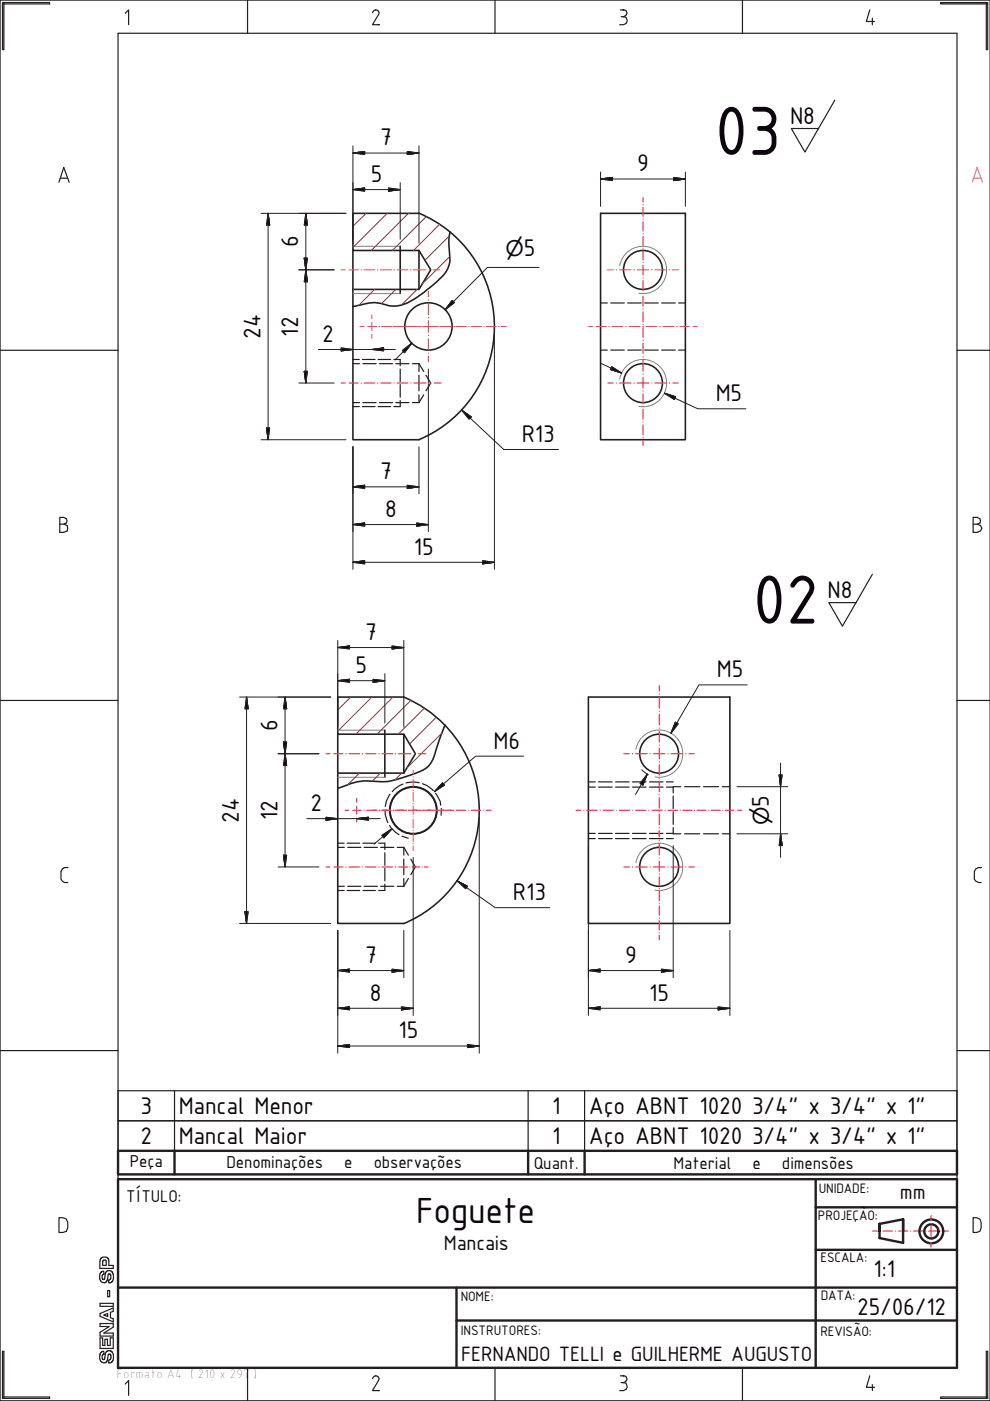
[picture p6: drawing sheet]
<svg xmlns="http://www.w3.org/2000/svg" width="210mm" height="297mm" viewBox="0 0 210 297" stroke-linecap="round" stroke-linejoin="round" font-family="sans-serif">
<g fill="none" stroke="#231f20" stroke-width=".34">
<path d="M74.9 53.1v8.3M84.9 52.2v10M88.9 45.2a26 26 0 0 1 16 24 26 26 0 0 1-16 24h-14v-28.2M88.9 45.2h-14v7.9h14l2.5 4.1-2.5 4.2h-14M88.9 53.1v8.3M95.4 49.2a19.8 19.8 0 0 0 0 6.1 6.8 6.8 0 0 1-3 4.6l-.6 .5a21.7 21.7 0 0 1-6.5 4.2 6.9 6.9 0 0 1-4.7-.3 11.9 11.9 0 0 0-5.2 .6l-.5 .1M127.4 45.2h18v48h-18zM74.9 61.4v3.6M71.6 155.7v8.2M81.6 154.8v10M85.6 155.7v8.2M94.4 153.8a26 26 0 0 0-8.8-6h-14v7.9h14l2.5 4.1-2.5 4.1h-14"/>
<path d="M94.4 153.8a26 26 0 0 1-8.8 42M94.4 153.8l-2 5.4a5.5 5.5 0 0 1-4 4.7l-.8 .2a28.2 28.2 0 0 1-6.1 1.6 24.3 24.3 0 0 0-6.3 .2l-3.6 1.2M124.8 147.8h30v48h-30zM71.6 163.9v3.2M71.6 167.1v28.7h14"/>
<circle cx="136.4" cy="57.2" r="4.1"/>
<circle cx="90.9" cy="69.2" r="5"/>
<circle cx="136.4" cy="81.2" r="4.1"/>
<circle cx="139.8" cy="159.8" r="4.1"/>
<circle cx="87.7" cy="171.8" r="4.9"/>
<circle cx="87.7" cy="171.8" r="5"/>
<circle cx="139.8" cy="183.8" r="4.1"/>
</g>
<path d="M74.9 52.2h10M131.4 56.4a5 5 0 0 1 5.8-4.1 5 5 0 0 1 4.1 5.8 5 5 0 0 1-5.8 4.1M74.9 62.2h10M131.4 80.4a5 5 0 0 1 5.8-4.1 5 5 0 0 1 4.1 5.8 5 5 0 0 1-5.8 4.1M71.6 154.8h10M134.9 158.9a5 5 0 0 1 5.8-4.1 5 5 0 0 1 4 5.9 5 5 0 0 1-5.8 4M71.6 164.8h10M134.9 182.9a5 5 0 0 1 5.8-4.1 5 5 0 0 1 4 5.9 5 5 0 0 1-5.8 4" fill="none" stroke="#7e8183" stroke-width=".21"/>
<g fill="none" stroke="#231f20" stroke-width=".25">
<path d="M.8 .5v10h-.3v-10h10v.3h-10M25 7.1h178v282.9h-178zM26.6 2.8l.7-.7v3.1M52.5 0v7.1M79.6 2.1l.5 .1 .3 .5-1.4 2.5h1.4h-.1M79.7 2.1l-.4 .1-.3 .5M105 0v7.1M131.6 2.1l1.2 .1 .2 .6-.2 .4-.5 .3M131.7 3.5h.6M132.2 2.1h.1h-.1M132.3 3.5l.5 .2 .2 .9-.2 .4-.5 .2h-.9M157.5 0v7.1"/>
<path d="M184.5 2.1l-.7 2.5h1.7h-.2M185 3.8v1.4M209.2 .5v10h.3v-10h-10v.3h10M209.9 0h-209.9v297h209.9M12.8 37.8h1.6M14.7 38.6l-1.2-3.1-1 3.1M177.1 21.2l-6.4 11-2.9-5h5.8M0 74.3h25M74.9 76.2h1.3M74.9 77.1h1.4M76.9 76.2h2.7M77 77.1h2.8"/>
<path d="M80.2 76.2h2.7M80.5 77.1h2.8M83.5 76.2h1.4v1.4M84 77.1h2.7M84.9 78.2v2.7M87.5 77.1h1.4M88.9 77.1l1 1.7M88.9 77.1v1.7M88.9 79.6v3.3M90.3 79.6l1.1 1.6-1.1 1.7M127.4 64.2h1.4M127.4 74.2h1.4"/>
<path d="M129.5 64.2h2.9M129.5 74.2h2.9M133.1 64.2h2.9M133.1 74.2h2.9M136.7 64.2h2.9M136.7 74.2h2.9M140.3 64.2h2.9M140.3 74.2h2.9M143.9 64.2h1.5M143.9 74.2h1.5M203 74.3h6.9M74.9 85.4h1.4"/>
<path d="M74.9 86.2h1.3M76.9 86.2h2.7M77 85.4h2.8M80.2 86.2h2.7M80.5 85.4h2.8M84 85.4h2.7M84.9 84.9v1.3h-1.4M84.9 81.5v2.7M87.5 85.4h1.4M88.9 83.7v1.7M89.9 83.7l-1 1.7M12.7 109.7h.8l.6 .3 .1 .4-.1 .5-.6 .2 .7 .3 .2 .6-.2 .6-.7 .3h-.8z"/>
<path d="M12.7 111.1h.8M206.4 111.1h.9l.5-.2 .2-.5-.2-.4-.5-.3h-.9v3.2h.9l.7-.3 .3-.6-.3-.6-.7-.3M185 121.8l-6.3 11-2.9-5h5.8M0 148.5h25M203 148.5h6.9M71.6 178.8h1.4M71.6 179.7h1.4M73.6 178.8h2.7M73.8 179.7h2.7M77 178.8h2.6M77.2 179.7h2.9M80.3 178.8h1.3v1.3"/>
<path d="M80.7 179.7h2.8M81.7 171.7v1l.6 1.7M82.6 175l.3 .4 1 1.1 .7 .5M82.7 168.4l-.7 1.4-.3 1.2M84.3 179.7h1.3M85.3 177.3l1.3 .4M85.5 166.2l-1.9 1.1-.4 .6M85.6 179.7l1 1.6M85.6 179.7v1.6M88.9 165.9l-1.2-.1-1.6 .2M89.6 166.2l1 .3 1.3 1.1M92.4 168.2l1 1.7 .1 .8"/>
<path d="M93.6 171.4v1.4M124.8 166.9h1.4M124.8 176.7h1.4M124.8 177.8h1.4M124.8 165.8h1.4M127 166.9h2.8M127 176.7h2.8M127 177.8h2.8M127 165.8h2.8M130.6 166.9h2.8M130.6 176.7h2.8M130.6 177.8h2.8"/>
<path d="M130.6 165.8h2.8M134.2 166.9h2.8M134.2 176.7h2.8M134.2 177.8h2.8M134.2 165.8h2.8M137.8 166.9h2.8M137.8 176.7h2.8M137.8 177.8h2.8M137.8 165.8h2.8M141.3 166.9h1.5M141.3 176.7h1.5M141.3 177.8h1.5"/>
<path d="M141.3 165.8h1.5M142.8 168.8v2.7M142.8 172.1v2.7M142.8 175.5v1.3h1.6M144.4 166.8h-1.6v1.3M145.2 176.8h3.2M145.2 166.8h3.2M149.2 176.8h3.2M149.2 166.8h3.2M153.2 176.8h1.6M153.2 166.8h1.6M14.4 183.9h-.7l-.5 .3-.3 .6v1.6l.8 .7h.7"/>
<path d="M71.6 187.9h1.4M71.6 188.8h1.4M73.6 188.8h2.7M73.8 187.9h2.7M77 188.8h2.6M77.2 187.9h2.9M80.7 187.9h2.8M81.6 187.4v1.4h-1.3M81.6 180.8v2.7M81.6 184.1v2.7M84.3 187.9h1.3M85.6 182.2v3.3"/>
<path d="M85.6 186.3v1.6M86.6 186.3l-1 1.6M87.1 182.2l1 1.6-1 1.7M208 183.9h.1h-.6l-.5 .3-.3 .6v1.6l.3 .4 .5 .3h.6M0 222.7h25M25 237.6h178v-6.3h-178v12.7h178v-6.4h-178M37 231.3v12.7M112 231.3v12.7M124 231.3v12.7M203 222.7h6.9M12.5 258.2h.9l.7 .3 .3 .7v1.1l-.3 .8-.7 .2h-.9zM206.4 258.2h.7l.7 .3 .3 .7v1.1l-.3 .8-.7 .2h-.7z"/>
<path d="M21.2 268.9v-1.8l.3-.4 .4-.2 .7 .1 .4 .3 .1 1.4h.9v.6h-2.8M21.2 276.3h2.8v.7h-2.8zM21.2 278.5l2.8-1.2v.7l-.6 .2v1.2l.6 .2v.7l-2.8-1.2zM21.3 269.9l.5-.4a.41 .41 0 0 1 .1 .7l-.3 .3 .1 .5a.24 .24 0 0 0 .2 .3 .24 .24 0 0 0 .3-.2l.3-1.4a.88 .88 0 0 1 .9-.3 .88 .88 0 0 1 .6 .8v1.1l-.3 .5-.4 .2-.3-.1v-.5l.5-.4v-.7l-.4-.2-.2 .2-.1 1-.2 .5-.3 .1h-.5l-.4-.3-.3-.5v-.8zM21.9 267.2l.4-.1 .2 .2v1h-.7zM22 278.8l.8-.3v.6zM22.1 271.9h.1M22.8 273.6h.5v1.3h-.5zM.5 296.2h10v.3h-10v-10h.3v10M21.2 280.6h2.8v.8l-2 1.2h2v.7h-2.8v-.8l2-1.3h-2zM21.2 283.7h.6v1.6h.4v-1.3h.6v1.3h.6v-1.6h.6v2.2h-2.8zM21.4 286.7a.37 .37 0 0 1 .5-.2 .37 .37 0 0 1 .1 .6l-.4 .4v.4l.3 .4 .3-.2 .3-1.5 .5-.2 .6 .1 .5 .8-.1 1.1-.4 .5h-.6v-.4l.4-.3 .2-.4-.1-.6-.4-.1-.4 1.6-.5 .2-.7-.2a1.6 1.6 0 0 1-.3-1.7z"/>
<path d="M25 289.8v.2h.2M26.6 293.4l.7-.7v3.1M52.5 290v7M79.6 291.7l.5 .1 .3 .5-1.4 2.5h1.4h-.1M79.7 291.7l-.4 .1-.3 .5M105 290v7M131.6 291.7l1.2 .1 .2 .6-.2 .4-.5 .3M131.7 293.1h.6M132.2 291.7h.1h-.1M132.3 293.1l.5 .2 .2 .9-.2 .4-.5 .2h-.9M157.5 290v7M184.5 291.7l-.7 2.5h1.7h-.2"/>
<path d="M185 293.6v1.2M209.5 296.2h-10v.3h10v-10h-.3v10"/>
</g>
<path d="M206.5 37.8h1.6M208.4 38.6l-1.1-3.1-1.1 3.1" fill="none" stroke="#ede80a" stroke-width=".25"/>
<g fill="none" stroke="#231f20" stroke-width=".51">
<path d="M25 244h178v5h-178zM25 250h178v40h-178zM37 244v5M112 244v5M124 244v5M173 256h30M173 250v40M191.5 258.5l-4.9 1M25 273h178M96.8 280h106.2M96.8 273v17M173 265h30"/>
<path d="M191.5 261v-2.5v5l-4.9-1v-3v1.5"/>
<circle cx="197.5" cy="261.1" r="2.52"/>
<circle cx="197.5" cy="261.1" r="1.5"/>
</g>
<g fill="none" stroke="#ee253a" stroke-width=".21">
<path d="M72.4 57.2h.8M74.1 57.2h1.9M76.6 57.2h.1M77.2 57.2h2.3M80.1 57.2h.1M80.7 57.2h2.3M83.6 57.2h.1M84.3 57.2h2.2M87.1 57.2h.1M87.7 57.2h2.6M91 57.2h.1M91.8 57.2h1.5"/>
<path d="M128.9 57.2h1.2M130.7 57.2h.1M131.4 57.2h2.5M134.4 57.2h.2M135.2 57.2h2.4M136.4 41.8v1.1M136.4 43.4v.1M136.4 43.9v2M136.4 46.4v.1M136.4 47v2M136.4 49.5v.1M136.4 50.1v2"/>
<path d="M136.4 52.6h.1M136.4 53.1v2M136.4 55.6v.1M136.4 56.2v2.1M136.4 58.9h.1M136.4 59.5v2.1M138.2 57.2h.1M138.9 57.2h2.4M141.9 57.2h.2M142.7 57.2h1.2M76.4 69.2h.8M78 69.2h1.9"/>
<path d="M78.9 66.7v.9M78.9 68.4v1.7M78.9 70.9v.8M80.4 69.2h.1M81 69.2h2.1M83.4 69.2h6M89.7 69.2h2.8M90.9 61.7v1.2M90.9 63.6h.1M90.9 64.3v2.4M90.9 67.3v.1M90.9 68v2.5"/>
<path d="M90.9 71.1h.1M90.9 71.8v2.4M90.9 74.8v.1M90.9 75.5v1.2M92.7 69.2h.1M93.1 69.2h.1M93.4 69.2h2.4M96.2 69.2h.1M96.4 69.2h.1M96.8 69.2h2.1M99.4 69.2h.1M100 69.2h2.1"/>
<path d="M102.6 69.2h.1M103.2 69.2h2M105.8 69.2h.1M106.3 69.2h1.1M124.9 69.2h.8M126.5 69.2h2.1M129.1 69.2h.1M129.8 69.2h2.4M132.7 69.2h.1M133.4 69.2h2.4M136.3 69.2h.1M136.4 62.2h.1"/>
<path d="M136.4 62.8v2.2M136.4 65.5v.1M136.4 66.1v2.2M136.4 68.8v.1M136.4 69.4v2.2M136.4 72.1v.1M136.4 72.7v2.2M136.4 75.5v.2M136.4 76.3v2.4M136.4 79.3v.1M137 69.2h2.4M140 69.2h.1"/>
<path d="M140.6 69.2h2.4M143.5 69.2h.1M144.2 69.2h2M147.1 69.2h.8M72.4 81.2h.8M74.1 81.2h1.9M76.6 81.2h.1M77.2 81.2h2.3M80.1 81.2h.1M80.7 81.2h2.3M83.6 81.2h.1M84.3 81.2h2.2"/>
<path d="M87.1 81.2h.1M87.7 81.2h2.7M91.1 81.2h.2M92.1 81.2h1.5M128.9 81.2h1.2M130.7 81.2h.1M131.4 81.2h2.5M134.4 81.2h.2M135.2 81.2h2.4M136.4 80v2.3M136.4 82.8v.1M136.4 83.5v2.1"/>
<path d="M136.4 86.2h.1M136.4 86.8v2.1M136.4 89.5h.1M136.4 90.1v2.1M136.4 92.8h.1M136.4 93.4v1.1M138.2 81.2h.1M138.9 81.2h2.4M141.9 81.2h.2M142.7 81.2h1.2M69.1 159.8h.9M70.8 159.8h2"/>
<path d="M73.3 159.8h.2M74 159.8h2.3M76.8 159.8h.1M77.5 159.8h2.3M80.4 159.8h.1M81 159.8h2.3M83.8 159.8h.2M84.5 159.8h2.6M87.9 159.8h.1M88.8 159.8h1.5M132.3 159.8h1.2M134.1 159.8h.1"/>
<path d="M134.8 159.8h2.5M137.9 159.8h.1M138.6 159.8h2.4M139.8 145.4v1.1M139.8 147.1v.1M139.8 147.8v2.4M139.8 150.7v.1M139.8 151.4v2.4M139.8 154.4h.1M139.8 155v2.4M139.8 157.9v.1M139.8 158.6v2.3"/>
<path d="M141.6 159.8h.1M142.3 159.8h2.5M145.4 159.8h.1M146.1 159.8h1.2M73.2 171.8h.8M74.8 171.8h1.9M75.7 169.3v.8M75.7 170.9v1.7M75.7 173.4v.9M77.2 171.8h.1M77.8 171.8h2.3M80.4 171.8h.1"/>
<path d="M80.5 171.8h.1M80.9 171.8h2.1M83.4 171.8h.1M83.5 171.8h.1M83.9 171.8h2.3M86.7 171.8h2.6M87.6 163.3v.9M87.6 164.7v.1M87.6 165.2v1.8M87.6 167.5v.1M87.6 168v1.9M87.6 170.3v.1"/>
<path d="M87.6 170.9v1.8M87.6 173.2h.1M87.6 173.7v1.9M87.6 176v.1M87.6 176.5v1.9M87.6 178.9h.1M87.6 179.4v.9M89.5 171.8h6.8M96.8 171.8h2M99.4 171.8h.1M100 171.8h2M102.5 171.8h.1"/>
<path d="M103.1 171.8h1M122.1 171.8h1.1M123.8 171.8h.1M124.5 171.8h2.2M127.3 171.8h.1M127.9 171.8h2.2M130.7 171.8h.1M131.4 171.8h2.2M134.2 171.8h.1M134.8 171.8h2.2M137.6 171.8h.1M138.3 171.8h2.2"/>
<path d="M139.8 161.5v.1M139.8 162.1v2.3M139.8 165v.1M139.8 165.6v2.3M139.8 168.4v.1M139.8 169.1v2.3M139.8 171.9v.1M139.8 172.6v2.2M139.8 175.4v.1M139.8 176.1v1.4M139.8 178.1v.1M139.8 178.8v2.5"/>
<path d="M141.1 171.8h.1M141.7 171.8h2.1M144.3 171.8h.1M144.8 171.8h2M147.3 171.8h.1M147.8 171.8h2M150.3 171.8h.1M150.8 171.8h2M153.2 171.8h.1M153.8 171.8h1.9M156.5 171.8h.8M69.1 183.8h.9"/>
<path d="M70.8 183.8h2M73.3 183.8h.2M74 183.8h2.3M76.8 183.8h.1M77.5 183.8h2.3M80.4 183.8h.1M81 183.8h2.3M83.8 183.8h.2M84.5 183.8h2M86.9 183.8h.1M87.4 183.8h1.7M89.5 183.8h.1"/>
<path d="M90 183.8h.8M132.3 183.8h1.2M134.1 183.8h.1M134.8 183.8h2.5M137.9 183.8h.1M138.6 183.8h2.4M139.8 181.9h.1M139.8 182.6v2.2M139.8 185.3v.1M139.8 185.9v2M139.8 188.4v.1M139.8 189v2"/>
<path d="M139.8 191.5v.1M139.8 192.1v2M139.8 194.6v.1M139.8 195.2v2M139.8 197.7v.1M139.8 198.2v1.1M141.6 183.8h.1M142.3 183.8h2.5M145.4 183.8h.1M146.1 183.8h1.2M197.5 257.7v1.1M197.5 259.4h.1"/>
<path d="M197.5 260v2.2M185.1 261h1M186.6 261h.1M187.3 261h2M189.9 261h.1M190.5 261h2.1M193.1 261h.1M193.7 261h2.1M196.3 261h.1M196.9 261h2.1M197.5 262.7v.1M197.5 263.3v1.1"/>
<path d="M199.5 261h.1M200.2 261h1"/>
</g>
<g fill="none" stroke="#992528" stroke-width=".21">
<path d="M77.6 45.2l-2.7 2.8M82.1 45.2l-7.2 7.3M86.6 45.2l-7.9 7.9M90.4 46l-7.2 7.1M93.2 47.6l-5.5 5.5M95.3 50l-5.2 5.2M95.4 54.4l-5.9 5.9M75 61.4h-.1M79.5 61.4l-3.4 3.3M84 61.4l-3.1 3M88.4 61.4l-3.2 3.2M74.4 147.8l-2.8 2.7"/>
<path d="M78.9 147.8l-7.3 7.2M83.4 147.8l-7.9 7.9M87.1 148.5l-7.1 7.2M90 150.2l-5.5 5.5M92.5 152.1l-5.6 5.6M93.7 155.4l-7.4 7.4M71.7 163.9l-.1 .1M76.2 163.9l-2.4 2.5M80.7 163.9l-1.7 1.7M85.2 163.9l-1.4 1.4"/>
</g>
<path d="M127.4 38l2.5-.4zM127.4 38h2.5" fill="none" stroke="#231f20" stroke-width=".21"/>
<path d="M127.4 37.8h2.5" fill="none" stroke="#0c050d" stroke-width=".34"/>
<path d="M127.4 38l2.5-.4v.7z" fill="#0c050d"/>
<path d="M127.4 38l2.5-.4v.7zM142.9 38h2.5M142.9 38.3l2.5-.3z" fill="none" stroke="#231f20" stroke-width=".21"/>
<path d="M142.9 38.1h2.5" fill="none" stroke="#0c050d" stroke-width=".34"/>
<path d="M142.9 37.6l2.5 .4-2.5 .3z" fill="#0c050d"/>
<path d="M127.4 36.5v7.3M129.9 38h13M142.9 37.6l2.5 .4-2.5 .3zM145.4 36.5v7.3M140.9 83.4l2.3 1" fill="none" stroke="#231f20" stroke-width=".21"/>
<path d="M140.9 83.4l2.4 .7z" fill="#0c050d"/>
<path d="M140.9 83.4l2.4 .7z" fill="none" stroke="#231f20" stroke-width=".21"/>
<path d="M140.9 83.4l2.4 .7-.3 .6z" fill="#0c050d"/>
<path d="M129.6 78l2.3 1.1M140.9 83.4l2.4 .7-.3 .6z" fill="none" stroke="#231f20" stroke-width=".21"/>
<path d="M129.5 78.3l2.4 .8z" fill="#0c050d"/>
<path d="M129.5 78.3l2.4 .8z" fill="none" stroke="#231f20" stroke-width=".21"/>
<path d="M129.8 77.7l2.1 1.4-2.4-.8z" fill="#0c050d"/>
<path d="M64.9 57.2l.3 2.6zM64.9 57.2v2.6M127.3 77l2.3 1M129.8 77.7l2.1 1.4-2.4-.8zM143.2 84.4l4.8 2.3h10.2" fill="none" stroke="#231f20" stroke-width=".21"/>
<path d="M65 57.2v2.6" fill="none" stroke="#0c050d" stroke-width=".34"/>
<path d="M64.9 57.2l.3 2.6h-.7z" fill="#0c050d"/>
<path d="M64.9 57.2l.3 2.6h-.7zM64.5 78.7l.4 2.5zM64.9 78.7v2.5" fill="none" stroke="#231f20" stroke-width=".21"/>
<path d="M64.7 78.7v2.5" fill="none" stroke="#0c050d" stroke-width=".34"/>
<path d="M64.5 78.7h.7l-.3 2.5z" fill="#0c050d"/>
<path d="M63.4 57.2h7.5M64.5 54.7l.4 2.5zM64.9 54.7v2.5M64.9 59.8v18.9M64.5 78.7h.7l-.3 2.5zM63.4 81.2h7.5" fill="none" stroke="#231f20" stroke-width=".21"/>
<path d="M64.7 54.7v2.5" fill="none" stroke="#0c050d" stroke-width=".34"/>
<path d="M64.5 54.7h.7l-.3 2.5z" fill="#0c050d"/>
<path d="M64.5 54.7h.7l-.3 2.5zM64.9 45.2l.3 2.5zM64.9 45.2v2.5" fill="none" stroke="#231f20" stroke-width=".21"/>
<path d="M65 45.2v2.5" fill="none" stroke="#0c050d" stroke-width=".34"/>
<path d="M64.9 45.2l.3 2.5h-.7z" fill="#0c050d"/>
<path d="M63.4 45.2h10M63.4 57.2h7.5M64.9 47.7v7M64.9 45.2l.3 2.5h-.7zM56.5 90.7l.4 2.5zM56.9 90.7v2.5" fill="none" stroke="#231f20" stroke-width=".21"/>
<path d="M56.7 90.7v2.5" fill="none" stroke="#0c050d" stroke-width=".34"/>
<path d="M56.5 90.7h.7l-.3 2.5z" fill="#0c050d"/>
<path d="M56.9 45.2l.3 2.5zM56.9 45.2v2.5M56.5 90.7h.7l-.3 2.5z" fill="none" stroke="#231f20" stroke-width=".21"/>
<path d="M57 45.2v2.5" fill="none" stroke="#0c050d" stroke-width=".34"/>
<path d="M56.9 45.2l.3 2.5h-.7z" fill="#0c050d"/>
<path d="M55.4 45.2h18M56.9 45.2l.3 2.5h-.7zM56.9 47.7v43M55.4 93.2h18M102.4 119.6l2.5-.4zM102.4 119.2h2.5" fill="none" stroke="#231f20" stroke-width=".21"/>
<path d="M102.4 119.4h2.5" fill="none" stroke="#0c050d" stroke-width=".34"/>
<path d="M102.4 118.9l2.5 .3-2.5 .4z" fill="#0c050d"/>
<path d="M74.9 119.2l2.5-.3zM74.9 119.2h2.5M102.4 118.9l2.5 .3-2.5 .4z" fill="none" stroke="#231f20" stroke-width=".21"/>
<path d="M74.9 119h2.5" fill="none" stroke="#0c050d" stroke-width=".34"/>
<path d="M74.9 119.2l2.5-.3v.7z" fill="#0c050d"/>
<path d="M104.9 70.7v50M74.9 94.7v26M74.9 119.2l2.5-.3v.7zM77.4 119.2h25M88.4 111.6l2.5-.4zM88.4 111.2h2.5" fill="none" stroke="#231f20" stroke-width=".21"/>
<path d="M88.4 111.4h2.5" fill="none" stroke="#0c050d" stroke-width=".34"/>
<path d="M88.4 110.9l2.5 .3-2.5 .4z" fill="#0c050d"/>
<path d="M74.9 111.2l2.5-.3zM74.9 111.2h2.5M88.4 110.9l2.5 .3-2.5 .4z" fill="none" stroke="#231f20" stroke-width=".21"/>
<path d="M74.9 111.1h2.5" fill="none" stroke="#0c050d" stroke-width=".34"/>
<path d="M74.9 111.2l2.5-.3v.7z" fill="#0c050d"/>
<path d="M78.9 74.1l2.5-.3zM78.9 74.1h2.5M90.9 78.2v2.9M74.9 94.7v18M90.9 81.3v31.4M74.9 111.2l2.5-.3v.7zM77.4 111.2h11" fill="none" stroke="#231f20" stroke-width=".21"/>
<path d="M78.9 73.9h2.5" fill="none" stroke="#0c050d" stroke-width=".34"/>
<path d="M78.9 74.1l2.5-.3v.6z" fill="#0c050d"/>
<path d="M72.4 74.4l2.5-.3zM72.4 74.1h2.5M78.9 74.1l2.5-.3v.6z" fill="none" stroke="#231f20" stroke-width=".21"/>
<path d="M72.4 74.2h2.5" fill="none" stroke="#0c050d" stroke-width=".3"/>
<path d="M72.4 73.8l2.5 .3-2.5 .3z" fill="#0c050d"/>
<path d="M67.5 74.1h4.9M72.4 73.8l2.5 .3-2.5 .3zM74.9 74.1h4M81.4 74.1h2.5M96.2 63.9l-1.8 1.8" fill="none" stroke="#231f20" stroke-width=".21"/>
<path d="M95.9 63.7l-1.5 2z" fill="#0c050d"/>
<path d="M95.9 63.7l-1.5 2z" fill="none" stroke="#231f20" stroke-width=".21"/>
<path d="M95.9 63.7l.5 .5-2 1.5z" fill="#0c050d"/>
<path d="M87.3 72.7l-1.7 1.8M95.9 63.7l.5 .5-2 1.5z" fill="none" stroke="#231f20" stroke-width=".21"/>
<path d="M87.3 72.7l-1.5 2.1z" fill="#0c050d"/>
<path d="M87.3 72.7l-1.5 2.1z" fill="none" stroke="#231f20" stroke-width=".21"/>
<path d="M85.4 74.3l1.9-1.6-1.5 2.1z" fill="#0c050d"/>
<path d="M114.3 56.7h-10.9l-7.2 7.2M85.4 74.3l1.9-1.6-1.5 2.1zM85.6 74.5l-1.8 1.8M97.9 86.9l1.8 1.8" fill="none" stroke="#231f20" stroke-width=".21"/>
<path d="M97.9 86.9l2.1 1.5z" fill="#0c050d"/>
<path d="M97.9 86.9l2.1 1.5z" fill="none" stroke="#231f20" stroke-width=".21"/>
<path d="M97.9 86.9l2.1 1.5-.5 .5z" fill="#0c050d"/>
<path d="M86.4 32.7l2.5-.3zM86.4 32.4h2.5M97.9 86.9l2.1 1.5-.5 .5zM99.7 88.7l7.2 6.6h11.6" fill="none" stroke="#231f20" stroke-width=".21"/>
<path d="M86.4 32.6h2.5" fill="none" stroke="#0c050d" stroke-width=".3"/>
<path d="M86.4 32.1l2.5 .3-2.5 .3z" fill="#0c050d"/>
<path d="M74.9 32.5l2.5-.4zM74.9 32.4h2.5M86.4 32.1l2.5 .3-2.5 .3z" fill="none" stroke="#231f20" stroke-width=".21"/>
<path d="M74.9 32.3h2.5" fill="none" stroke="#0c050d" stroke-width=".34"/>
<path d="M74.9 32.5l2.5-.4v.6z" fill="#0c050d"/>
<path d="M74.9 32.5l2.5-.4v.6zM74.9 30.9v20.7M77.4 32.5h9M88.9 30.9v20.7M82.4 40.5l2.5-.3zM82.4 40.2h2.5" fill="none" stroke="#231f20" stroke-width=".21"/>
<path d="M82.4 40.4h2.5" fill="none" stroke="#0c050d" stroke-width=".34"/>
<path d="M82.4 39.9l2.5 .3-2.5 .3z" fill="#0c050d"/>
<path d="M82.4 39.9l2.5 .3-2.5 .3zM74.9 40.2l2.5-.3zM74.9 40.2h2.5" fill="none" stroke="#231f20" stroke-width=".21"/>
<path d="M74.9 40h2.5" fill="none" stroke="#0c050d" stroke-width=".34"/>
<path d="M74.9 40.2l2.5-.3v.6z" fill="#0c050d"/>
<path d="M74.9 38.7v12M84.9 38.7v12M74.9 40.2l2.5-.3v.6zM77.4 40.2h5M86.4 103.6l2.5-.4zM86.4 103.2h2.5" fill="none" stroke="#231f20" stroke-width=".21"/>
<path d="M86.4 103.4h2.5" fill="none" stroke="#0c050d" stroke-width=".34"/>
<path d="M86.4 102.9l2.5 .3-2.5 .4z" fill="#0c050d"/>
<path d="M74.9 103.2l2.5-.3zM74.9 103.2h2.5M86.4 102.9l2.5 .3-2.5 .4z" fill="none" stroke="#231f20" stroke-width=".21"/>
<path d="M74.9 103.1h2.5" fill="none" stroke="#0c050d" stroke-width=".34"/>
<path d="M74.9 103.2l2.5-.3v.7z" fill="#0c050d"/>
<path d="M74.9 94.7v10M88.9 94.7v10M74.9 103.2l2.5-.3v.7zM77.4 103.2h9M79.1 144.7l2.5-.4zM79.1 144.3h2.5" fill="none" stroke="#231f20" stroke-width=".21"/>
<path d="M79.1 144.5h2.5" fill="none" stroke="#0c050d" stroke-width=".34"/>
<path d="M79.1 144l2.5 .3-2.5 .4z" fill="#0c050d"/>
<path d="M71.6 144.3l2.5-.3zM71.6 144.3h2.5M79.1 144l2.5 .3-2.5 .4z" fill="none" stroke="#231f20" stroke-width=".21"/>
<path d="M71.6 144.2h2.5" fill="none" stroke="#0c050d" stroke-width=".3"/>
<path d="M71.6 144.3l2.5-.3v.7z" fill="#0c050d"/>
<path d="M83.1 137.6l2.5-.3zM83.1 137.3h2.5M71.6 144.3l2.5-.3v.7zM71.6 142.8v10.5M74.1 144.3h5M81.6 142.8v10.5" fill="none" stroke="#231f20" stroke-width=".21"/>
<path d="M83.1 137.4h2.5" fill="none" stroke="#0c050d" stroke-width=".3"/>
<path d="M83.1 137l2.5 .3-2.5 .3z" fill="#0c050d"/>
<path d="M71.6 137.3h2.5M71.6 137.3l2.5-.3zM83.1 137l2.5 .3-2.5 .3z" fill="none" stroke="#231f20" stroke-width=".21"/>
<path d="M71.6 137.1h2.5" fill="none" stroke="#0c050d" stroke-width=".34"/>
<path d="M71.6 137.3l2.5-.3v.6z" fill="#0c050d"/>
<path d="M71.6 137.3l2.5-.3v.6zM71.6 135.8v18.4M74.1 137.3h9M85.6 135.8v18.4M75.7 173.6l2.5-.3zM75.7 173.6h2.5" fill="none" stroke="#231f20" stroke-width=".21"/>
<path d="M75.7 173.4h2.5" fill="none" stroke="#0c050d" stroke-width=".3"/>
<path d="M75.7 173.6l2.5-.3v.6z" fill="#0c050d"/>
<path d="M69.1 173.9l2.5-.3zM69.1 173.6h2.5M75.7 173.6l2.5-.3v.6z" fill="none" stroke="#231f20" stroke-width=".21"/>
<path d="M69.1 173.7h2.5" fill="none" stroke="#0c050d" stroke-width=".34"/>
<path d="M69.1 173.3l2.5 .3-2.5 .3z" fill="#0c050d"/>
<path d="M65.1 173.6h4M69.1 173.3l2.5 .3-2.5 .3zM71.6 173.6h4.1M78.2 173.6h2.5M94.1 166.2l-1.9 1.7" fill="none" stroke="#231f20" stroke-width=".21"/>
<path d="M93.9 166l-1.7 1.9z" fill="#0c050d"/>
<path d="M93.9 166l-1.7 1.9z" fill="none" stroke="#231f20" stroke-width=".21"/>
<path d="M93.9 166l.4 .5-2.1 1.4z" fill="#0c050d"/>
<path d="M83.1 175.7l-1.9 1.7M93.9 166l.4 .5-2.1 1.4z" fill="none" stroke="#231f20" stroke-width=".21"/>
<path d="M83.1 175.7l-1.7 1.9z" fill="#0c050d"/>
<path d="M83.1 175.7l-1.7 1.9z" fill="none" stroke="#231f20" stroke-width=".21"/>
<path d="M81 177.1l2.1-1.4-1.7 1.9z" fill="#0c050d"/>
<path d="M81 177.1l2.1-1.4-1.7 1.9zM81.2 177.4l-1.9 1.6M111 160.3h-10.1l-6.8 5.9M96.9 186.7l2 1.5" fill="none" stroke="#231f20" stroke-width=".21"/>
<path d="M96.9 186.7l2.2 1.2z" fill="#0c050d"/>
<path d="M96.9 186.7l2.2 1.2z" fill="none" stroke="#231f20" stroke-width=".21"/>
<path d="M96.9 186.7l2.2 1.2-.3 .5z" fill="#0c050d"/>
<path d="M96.9 186.7l2.2 1.2-.3 .5zM98.9 188.2l6.1 4.2h11.6M83.1 206.1l2.5-.3zM83.1 205.8h2.5" fill="none" stroke="#231f20" stroke-width=".21"/>
<path d="M83.1 205.9h2.5" fill="none" stroke="#0c050d" stroke-width=".34"/>
<path d="M83.1 205.5l2.5 .3-2.5 .3z" fill="#0c050d"/>
<path d="M71.6 205.8h2.5M71.6 205.8l2.5-.3zM83.1 205.5l2.5 .3-2.5 .3z" fill="none" stroke="#231f20" stroke-width=".21"/>
<path d="M71.6 205.6h2.5" fill="none" stroke="#0c050d" stroke-width=".3"/>
<path d="M71.6 205.8l2.5-.3v.6z" fill="#0c050d"/>
<path d="M71.6 197.3v10M85.6 197.3v10M71.6 205.8l2.5-.3v.6zM71.6 213.8l2.5-.3zM71.6 213.8h2.5M74.1 205.8h9" fill="none" stroke="#231f20" stroke-width=".21"/>
<path d="M71.6 213.6h2.5" fill="none" stroke="#0c050d" stroke-width=".3"/>
<path d="M71.6 213.8l2.5-.3v.6z" fill="#0c050d"/>
<path d="M71.6 213.8l2.5-.3v.6zM85.1 214.1l2.5-.3zM85.1 213.8h2.5" fill="none" stroke="#231f20" stroke-width=".21"/>
<path d="M85.1 213.9h2.5" fill="none" stroke="#0c050d" stroke-width=".34"/>
<path d="M85.1 213.5l2.5 .3-2.5 .3z" fill="#0c050d"/>
<path d="M71.6 197.3v18M87.6 181.8v1.9M87.6 183.9v31.4M74.1 213.8h11M85.1 213.5l2.5 .3-2.5 .3zM71.6 221.8l2.5-.3zM71.6 221.8h2.5" fill="none" stroke="#231f20" stroke-width=".21"/>
<path d="M71.6 221.6h2.5" fill="none" stroke="#0c050d" stroke-width=".3"/>
<path d="M71.6 221.8l2.5-.3v.6z" fill="#0c050d"/>
<path d="M71.6 221.8l2.5-.3v.6zM99.1 221.8h2.5M99.1 222.1l2.5-.3z" fill="none" stroke="#231f20" stroke-width=".21"/>
<path d="M99.1 221.9h2.5" fill="none" stroke="#0c050d" stroke-width=".34"/>
<path d="M99.1 221.5l2.5 .3-2.5 .3z" fill="#0c050d"/>
<path d="M101.6 173.3v50M60.1 181.3l.4 2.5zM60.5 181.3v2.5M71.6 197.3v26M74.1 221.8h25M99.1 221.5l2.5 .3-2.5 .3z" fill="none" stroke="#231f20" stroke-width=".21"/>
<path d="M60.3 181.3v2.5" fill="none" stroke="#0c050d" stroke-width=".34"/>
<path d="M60.1 181.3h.7l-.3 2.5z" fill="#0c050d"/>
<path d="M60.5 159.8l.3 2.5zM60.5 159.8v2.5M60.1 181.3h.7l-.3 2.5z" fill="none" stroke="#231f20" stroke-width=".21"/>
<path d="M60.6 159.8v2.5" fill="none" stroke="#0c050d" stroke-width=".34"/>
<path d="M60.5 159.8l.3 2.5h-.7z" fill="#0c050d"/>
<path d="M59 159.8h8.7M60.1 157.3l.4 2.5zM60.5 159.8l.3 2.5h-.7zM60.5 157.3v2.5M60.5 162.3v19M59 183.8h8.7" fill="none" stroke="#231f20" stroke-width=".21"/>
<path d="M60.3 157.3v2.5" fill="none" stroke="#0c050d" stroke-width=".34"/>
<path d="M60.1 157.3h.7l-.3 2.5z" fill="#0c050d"/>
<path d="M60.1 157.3h.7l-.3 2.5zM60.5 147.8l.3 2.5zM60.5 147.8v2.5" fill="none" stroke="#231f20" stroke-width=".21"/>
<path d="M60.6 147.8v2.5" fill="none" stroke="#0c050d" stroke-width=".34"/>
<path d="M60.5 147.8l.3 2.5h-.7z" fill="#0c050d"/>
<path d="M52.3 147.8v2.5M52.3 147.8l.3 2.5zM59 159.8h8.7M59 147.8h11.2M60.5 150.3v7M60.5 147.8l.3 2.5h-.7z" fill="none" stroke="#231f20" stroke-width=".21"/>
<path d="M52.5 147.8v2.5" fill="none" stroke="#0c050d" stroke-width=".34"/>
<path d="M52.3 147.8l.3 2.5h-.6z" fill="#0c050d"/>
<path d="M52.3 147.8l.3 2.5h-.6zM52 193.3l.3 2.5zM52.3 193.3v2.5" fill="none" stroke="#231f20" stroke-width=".21"/>
<path d="M52.1 193.3v2.5" fill="none" stroke="#0c050d" stroke-width=".34"/>
<path d="M52 193.3h.6l-.3 2.5z" fill="#0c050d"/>
<path d="M50.8 147.8h19.4M52.3 150.3v43M50.8 195.8h19.4M52 193.3h.6l-.3 2.5zM124.8 213.8l2.5-.3zM124.8 213.8h2.5" fill="none" stroke="#231f20" stroke-width=".21"/>
<path d="M124.8 213.6h2.5" fill="none" stroke="#0c050d" stroke-width=".3"/>
<path d="M124.8 213.8l2.5-.3v.6z" fill="#0c050d"/>
<path d="M124.8 213.8l2.5-.3v.6zM152.3 214.1l2.5-.3zM152.3 213.8h2.5" fill="none" stroke="#231f20" stroke-width=".21"/>
<path d="M152.3 213.9h2.5" fill="none" stroke="#0c050d" stroke-width=".34"/>
<path d="M152.3 213.5l2.5 .3-2.5 .3z" fill="#0c050d"/>
<path d="M124.8 197.3v18M154.8 197.3v18M124.8 205.8l2.5-.3zM124.8 205.8h2.5M127.3 213.8h25M152.3 213.5l2.5 .3-2.5 .3z" fill="none" stroke="#231f20" stroke-width=".21"/>
<path d="M124.8 205.6h2.5" fill="none" stroke="#0c050d" stroke-width=".3"/>
<path d="M124.8 205.8l2.5-.3v.6z" fill="#0c050d"/>
<path d="M124.8 205.8l2.5-.3v.6zM140.3 206.1l2.5-.3zM140.3 205.8h2.5" fill="none" stroke="#231f20" stroke-width=".21"/>
<path d="M140.3 205.9h2.5" fill="none" stroke="#0c050d" stroke-width=".34"/>
<path d="M140.3 205.5l2.5 .3-2.5 .3z" fill="#0c050d"/>
<path d="M143.5 153.3l-1.2 2.2M124.8 179.3v28M142.8 179.3v4.4M142.8 183.9v23.4M127.3 205.8h13M140.3 205.5l2.5 .3-2.5 .3z" fill="none" stroke="#231f20" stroke-width=".21"/>
<path d="M143.3 153.1l-1 2.4z" fill="#0c050d"/>
<path d="M143.3 153.1l-1 2.4z" fill="none" stroke="#231f20" stroke-width=".21"/>
<path d="M143.3 153.1l.5 .4-1.5 2z" fill="#0c050d"/>
<path d="M143.3 153.1l.5 .4-1.5 2zM137.3 164.1l-1.2 2.2" fill="none" stroke="#231f20" stroke-width=".21"/>
<path d="M137.3 164.1l-.9 2.4z" fill="#0c050d"/>
<path d="M137.3 164.1l-.9 2.4z" fill="none" stroke="#231f20" stroke-width=".21"/>
<path d="M137.3 164.1l-.9 2.4-.6-.4z" fill="#0c050d"/>
<path d="M158.4 145.2h-10.2l-4.7 8.1M136.1 166.3l-1.3 2.1M136.1 163.2l1.4 1.1M137.3 164.1l-.9 2.4-.6-.4zM165.3 164.3l.3 2.5zM165.6 164.3v2.5" fill="none" stroke="#231f20" stroke-width=".21"/>
<path d="M165.4 164.3v2.5" fill="none" stroke="#0c050d" stroke-width=".3"/>
<path d="M165.3 164.3h.6l-.3 2.5z" fill="#0c050d"/>
<path d="M165.3 164.3h.6l-.3 2.5zM165.6 176.8l.3 2.5zM165.6 176.8v2.5" fill="none" stroke="#231f20" stroke-width=".21"/>
<path d="M165.7 176.8v2.5" fill="none" stroke="#0c050d" stroke-width=".34"/>
<path d="M165.6 176.8l.3 2.5h-.6z" fill="#0c050d"/>
<path d="M156.3 176.8h10.8M156.3 166.8h10.8M165.6 176.8l.3 2.5h-.6zM165.6 161.8v2.5M165.6 166.8v10M165.6 179.3v2.5" fill="none" stroke="#231f20" stroke-width=".21"/>
<g font-size="15.8" fill="#0c050d">
<text x="151.6" y="32.8">03</text>
<text x="159.6" y="132.2">02</text>
</g>
<text font-size="8.3" fill="#0c050d" x="88.3" y="259.4">Foguete</text>
<g font-size="5.5" fill="#0c050d">
<text x="167.6" y="26.3">N8</text>
<text x="80.7" y="30.8">7</text>
<text x="78.7" y="38.6">5</text>
<text x="135.2" y="36.3">9</text>
<text x="63.3" y="52.4" transform="rotate(-90 63.3 52.4)">6</text>
<text x="111.1" y="54.2">5</text>
<text x="55.3" y="71.9" transform="rotate(-90 55.3 71.9)">24</text>
<text x="63.3" y="71.3" transform="rotate(-90 63.3 71.3)">12</text>
<text x="68.3" y="72.5">2</text>
<text x="151.8" y="85.1">M5</text>
<text x="110.7" y="93.7">R13</text>
<text x="80.7" y="101.6">7</text>
<text x="81.7" y="109.6">8</text>
<text x="87.8" y="117.6">15</text>
<text x="175.5" y="126.8">N8</text>
<text x="77.4" y="135.7">7</text>
<text x="75.4" y="142.7">5</text>
<text x="152" y="143.6">M5</text>
<text x="58.9" y="155" transform="rotate(-90 58.9 155)">6</text>
<text x="104.7" y="158.7">M6</text>
<text x="58.9" y="173.9" transform="rotate(-90 58.9 173.9)">12</text>
<text x="65.9" y="172">2</text>
<text x="163.1" y="171.1" transform="rotate(-90 163.1 171.1)">5</text>
<text x="50.7" y="174.4" transform="rotate(-90 50.7 174.4)">24</text>
<text x="108.8" y="190.8">R13</text>
<text x="77.4" y="204.2">7</text>
<text x="132.6" y="204.2">9</text>
<text x="78.4" y="212.2">8</text>
<text x="137.7" y="212.2">15</text>
<text x="84.5" y="220.2">15</text>
<text x="29.8" y="236.2">3</text>
<text x="37.9" y="236.2">Mancal Menor</text>
<text x="117.1" y="236.2">1</text>
<text x="124.9" y="236.2">Aço ABNT 1020 3/4&quot; x 3/4&quot; x 1&quot;</text>
<text x="29.8" y="242.6">2</text>
<text x="37.9" y="242.6">Mancal Maior</text>
<text x="117.1" y="242.6">1</text>
<text x="124.9" y="242.6">Aço ABNT 1020 3/4&quot; x 3/4&quot; x 1&quot;</text>
<text x="185.3" y="270.8">1:1</text>
<text x="181.8" y="278.8">25/06/12</text>
</g>
<g font-size="4.7" fill="#0c050d">
<text x="190.9" y="254.2">mm</text>
<text x="94.2" y="265.1">Mancais</text>
<text x="97.8" y="288.6">FERNANDO TELLI e GUILHERME AUGUSTO</text>
</g>
<g font-size="4.6" fill="#0c050d">
<text x="107.2" y="54.2">⌀</text>
<text x="163.1" y="175" transform="rotate(-90 163.1 175)">⌀</text>
</g>
<g font-size="3.9" fill="#0c050d">
<text x="27.5" y="247.5">Peça</text>
<text x="48" y="247.6">Denominações</text>
<text x="73" y="247.6">e</text>
<text x="79.3" y="247.6">observações</text>
<text x="113.2" y="247.8">Quant.</text>
<text x="142.9" y="247.8">Material</text>
<text x="159.6" y="247.8">e</text>
<text x="165.9" y="247.8">dimensões</text>
<text x="26.8" y="254.7">TÍTULO:</text>
</g>
<g font-size="3.1" fill="#0c050d">
<text x="173.6" y="253">UNIDADE:</text>
<text x="173.5" y="258.8">PROJEÇÃO:</text>
<text x="174" y="267.7">ESCALA:</text>
<text x="97.7" y="275.8">NOME:</text>
<text x="174.1" y="275.6">DATA:</text>
<text x="97.7" y="283">INSTRUTORES:</text>
<text x="174" y="283.3">REVISÃO:</text>
</g>
<text font-size="2.7" fill="#0c050d" x="24.7" y="292.2">Formato A4 ( 210 x 297 )</text>
</svg>
